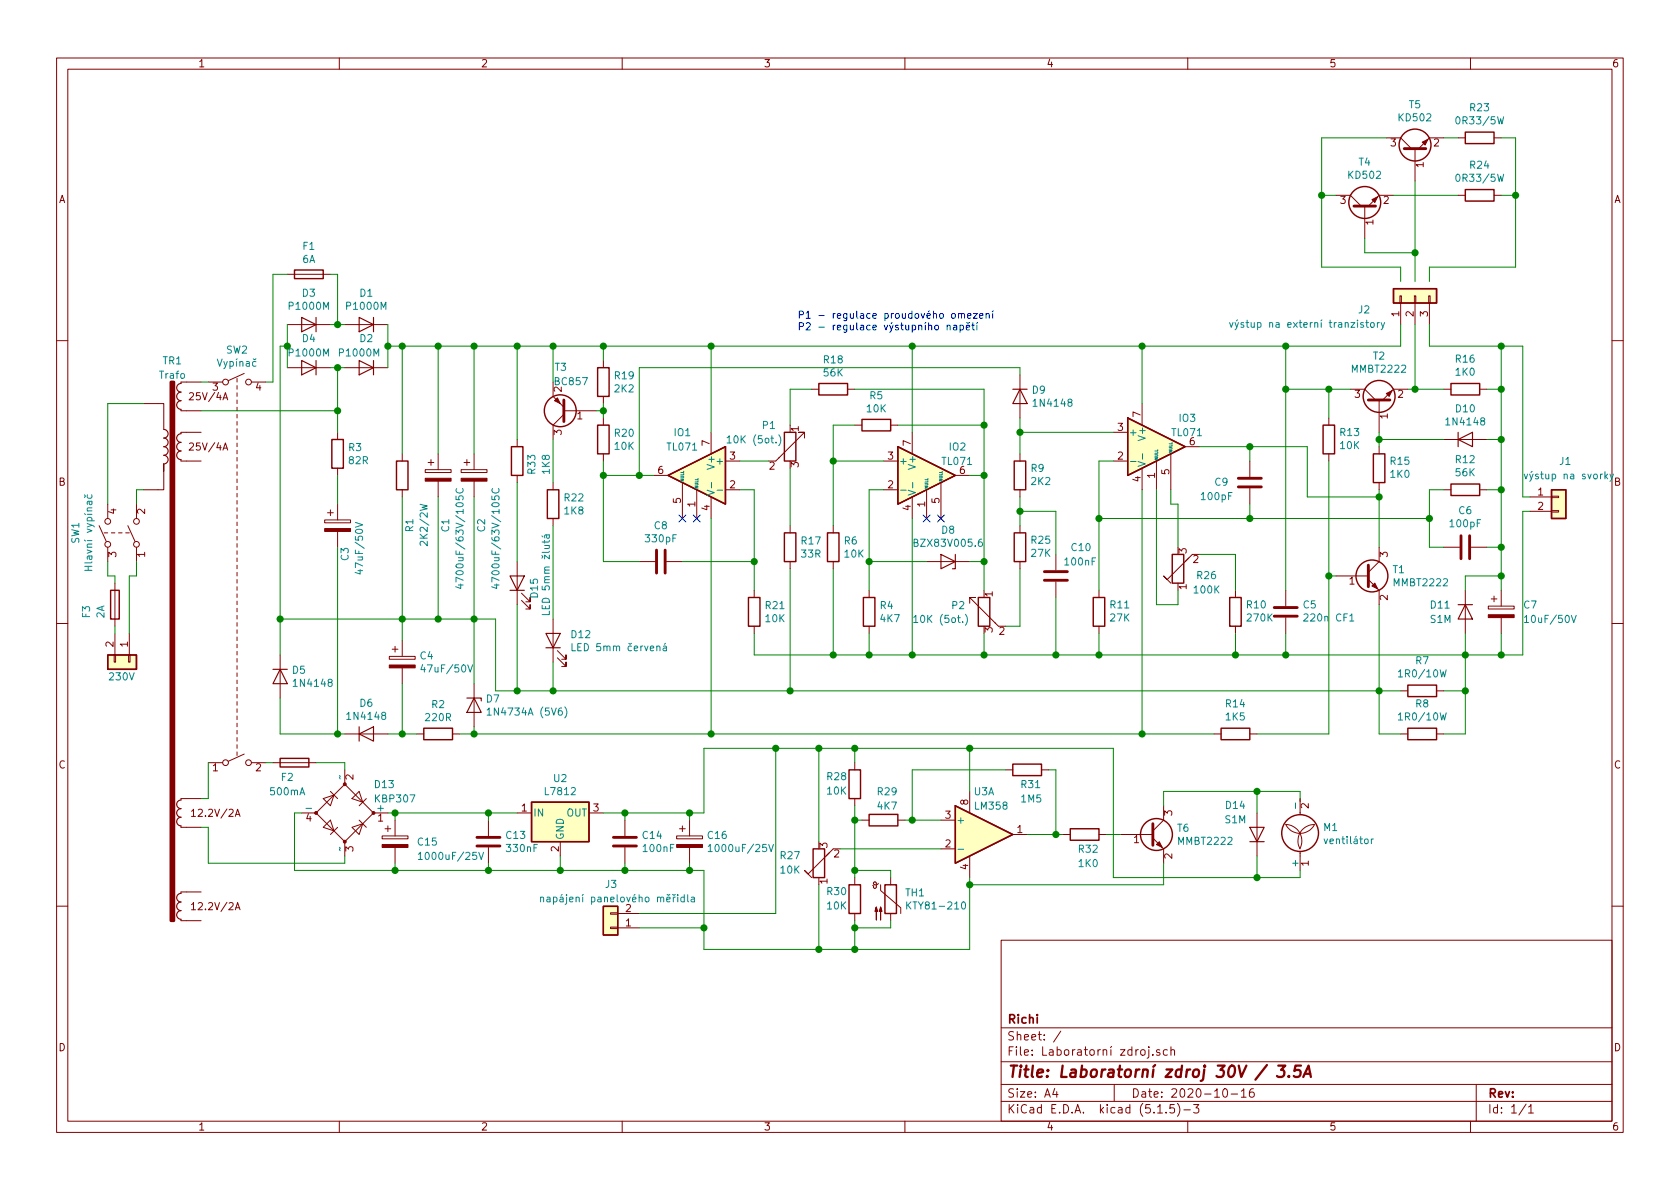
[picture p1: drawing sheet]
<svg xmlns="http://www.w3.org/2000/svg" width="297mm" height="210mm" viewBox="0 0 297 210" stroke-linecap="round" stroke-linejoin="round" font-family="sans-serif">
<g fill="none" stroke="#840000" stroke-width=".18">
<path d="M10 10.3h277v189.9h-277zM12 12.2h273v186.1h-273zM60 10.3v1.9M110 10.3v1.9M160 10.3v1.9M210 10.3v1.9M260 10.3v1.9M236.2 34.5h2.6l1.9 1.9M241.3 36.4v5.8M245.1 24.4h2.5l2 1.9M246.4 34.5h-2.6l-1.9 1.9M250.2 26.3v5.7"/>
<path d="M255.3 24.4h-2.6l-1.9 1.9M257.8 24.4h1.3M257.8 34.5h1.3M264.2 24.4h1.2M264.2 34.5h1.2M50.8 48.5h7.6M50.8 57.4h7.6M61 57.4h7.6M247.5 52.3h.3v1.3h-.3zM247.6 53.6v3.8M250.1 52.3h.2v1.3h-.2zM250.2 53.6v3.8"/>
<path d="M252.6 52.3h.3v1.3h-.3zM252.7 53.6v3.8M10 60.2h2M25.4 71.4h3.6v4.5M32 72.6h3.6M32 67.6h3.6M32 76.4h3.6M36.8 67.6h2.6M41.9 66.9v.7M41.9 68.2v.6M41.9 69.5v.6M41.9 70.7v.7"/>
<path d="M41.9 72v.6M41.9 73.3v.6M41.9 74.5v.7M41.9 75.8v.6M41.9 77.1v.6M41.9 78.4v.6M41.9 79.6v.7M43.2 66l-2.8 1.3M44.4 67.6h2.6M50.8 65h7.6M59.7 76.4v1.3M61 65h7.6"/>
<path d="M91.4 77.7v1.3M97.8 67.6v2.5l1.9 1.9M99.7 73.3l-1.9 1.9v2.5M99.7 72.6h5.7M106.7 63.7v1.3M106.7 70.1v1.3M106.7 73.9v1.3M125.7 76.4v3.9M142.2 77.5v-1.1h-1h1l-4.5 4.6M143.5 68.8h1.3M149.9 68.8h1.2M151.1 75.2h1.3"/>
<path d="M157.5 75.2h1.2M161.3 76.4v3.9M180.3 66.3v7.6M196.8 76.4h2.6M201.9 71.4v3.8M209.5 79h2.6M234.9 73.9v1.3M238.8 68.8h2.5l1.9 1.9M243.8 70.7v5.7M243.8 79v1.3M248.9 68.8h-2.5l-1.9 1.9M255.3 77.7h7.6"/>
<path d="M255.3 68.8h1.2M261.6 68.8h1.3M285 60.2h2M17.5 93l1.3 2.8M18.4 94.2h.6M19 89.1v2.6M19 96.8v2.5M19.7 94.2h.6M21 94.2h.6M22.2 94.2h.7M22.6 93l1.3 2.8M24.1 89.1v2.6"/>
<path d="M24.1 96.8v2.5M29 83.3v-1.3v4.6h-3.6M32 81.5h3.6M41.9 80.9v.6M41.9 82.2v.6M41.9 83.4v.7M41.9 84.7v.6M41.9 86v.6M41.9 87.2v.7M41.9 88.5v.6M41.9 89.8v.6M41.9 91.1v.6"/>
<path d="M41.9 92.3v.7M41.9 93.6v.6M41.9 94.9v.6M41.9 96.1v.7M41.9 97.4v.6M41.9 98.7v.6M41.9 99.9v.7M57.4 91.9h4.6v.6h-4.6zM57.9 90.7h1M58.4 90.2v1M59.7 82.8v1.3M59.7 89.1v2.8"/>
<path d="M59.7 94v2.8M71.1 80.3v1.2M71.1 86.6v1.3M75.2 83.1h4.6v.5h-4.6zM75.7 81.8h1M76.2 81.3v1M77.5 80.3v2.8M77.5 85.1v2.8M81.5 83.1h4.6v.5h-4.6zM82 81.8h1.1M82.5 81.3v1M83.8 80.3v2.8"/>
<path d="M83.8 85.1v2.8M91.4 84.1v1.2M91.4 99.3v7.6M97.8 85.3v1.3M97.8 91.7v1.3M106.7 80.3v1.2M113 99.3h2.8M115.6 84.1h2.5M117.9 99.3h2.7M120.6 85.3v6.4M123.2 86.6v5.1M125.7 87.9v3.8"/>
<path d="M128.3 86.6h2.5M128.3 81.5h2.5M137.8 80.9l-.6 .6M139.7 93v1.2M139.7 99.3v1.3M147.3 93v1.2M147.3 99.3v1.3M156.2 86.6h2.5M156.2 81.5h2.5M161.3 87.9v3.8M163.8 99.3h7.6M163.8 86.6v5.1"/>
<path d="M166.4 85.3v6.4M168.9 84.1h2.5M180.3 80.3v1.2M180.3 86.6v1.3M180.3 93v1.2M180.3 99.3v1.3M186.7 98v2.8M196.8 81.5h2.6M201.9 82.8v3.8M204.5 81.5v5.1M207 80.3v6.3M210.2 98.7l-3.8 3.8-.7-.7 1.3 1.3"/>
<path d="M210.8 98l-1.3 1.3M221 81.5v2.8M221 86.4v2.7M234.9 80.3v1.2M243.8 96.8v2.5l-1.9 1.9M243.8 85.3v1.3M255.3 86.6h1.2M255.3 96.8h2.8M260.1 96.8h2.8M261.6 86.6h1.3M270.5 87.9h3.8M270.5 90.4h3.8"/>
<path d="M274.3 90.3h1.3v.2h-1.3zM274.3 87.8h1.3v.2h-1.3zM10 110.3h2M20.2 115.8h.2v1.3h-.2zM20.3 103.1v7.6M20.3 112v3.8M22.7 115.8h.3v1.3h-.3zM22.9 112v3.8M41.9 101.2v.6M41.9 102.5v.6M41.9 103.8v.6M41.9 105v.7"/>
<path d="M41.9 106.3v.6M41.9 107.6v.6M41.9 108.8v.7M41.9 110.1v.6M41.9 111.4v.6M41.9 112.6v.7M41.9 113.9v.6M41.9 115.2v.6M41.9 116.5v.6M41.9 117.7v.7M41.9 119v.6M49.5 115.8v7.6"/>
<path d="M68.8 116.1h4.6v.5h-4.6zM69.3 114.8h1.1M69.8 114.3v1M71.1 113.3v2.8M71.1 118.1v2.8M92.2 106.2l1.5 1.5v-.8v.8h-.7M92.2 104.9l1.5 1.5v-.7v.7h-.7M97.8 109.5v7.6M98.6 116.3l1.5 1.6v-.8v.8h-.8M98.6 115.1l1.5 1.5v-.8v.8h-.8M133.3 104.4v1.3M133.3 110.7v1.3"/>
<path d="M153.7 104.4v1.3M153.7 110.7v1.3M171.4 106.7v-1h1.1h-1.1l4.6 4.5M175.9 110.1l.6 .6M186.7 102.9v2.8M194.3 104.4v1.3M194.3 110.7v1.3M218.4 104.4v1.3M218.4 110.7v1.3M227.3 104.4v2.8M227.3 109.2v2.8M236.2 101.8h5.7"/>
<path d="M241.9 102.5l1.9 1.9v2.5M259.1 104.4v7.6M263.1 107.2h4.6v.5h-4.6zM263.7 105.9h1M264.2 105.4v1M265.4 104.4v2.8M265.4 109.2v2.8M285 110.3h2M36.8 134.9h2.6M41.9 120.3v.6M41.9 121.5v.7M41.9 122.8v.6"/>
<path d="M41.9 124.1v.6M41.9 125.3v.7M41.9 126.6v.6M41.9 127.9v.6M41.9 129.2v.6M41.9 130.4v.7M41.9 131.7v.6M41.9 133v.6M43.2 133.3l-2.8 1.3M44.4 134.9h2.6M48.3 134.9h7.6M58.4 139.9l1.3 1.3"/>
<path d="M61 129.8h7.6M61 136.1v2.6M73.7 129.8h1.2M80 129.8h1.3M83.8 120.9v7.6M151.1 134.9v1.2M171.4 139.9v3.9M177.8 136.1h1.3M184.1 136.1h1.3M214.6 129.8h1.3M221 129.8h1.2M247.6 129.8h1.3"/>
<path d="M247.6 122.2h1.3M254 129.8h1.3M254 122.2h1.3M32 157.7h3.6M32 141.2h3.6M32 146.3h3.6M33.9 160l.3-.4v1.3M33.9 143.5l.3-.4v1.3M33.9 144.4h.7M41.6 144.4l.4-1.3 .4 1.3M41.7 144h.6M53.3 143.8h2.6"/>
<path d="M55.9 143.8l5.1-5.1 5 5.1-5 5zM57.1 141.2l2-.6-.7 1.9zM57.1 146.3l1.3-1.3 .7 1.9zM59.7 146.3l-1.3 1.3M61 148.8v2.6M62.2 141.2l1.3-1.3 .6 2zM62.2 146.3l1.9-.6-.6 1.9zM63.5 145l1.3 1.3M64.8 141.2l-1.3 1.3M66 143.8h2.6M67.6 147.8h4.5v.5h-4.5zM68.1 146.6h1"/>
<path d="M68.6 146v1.1M69.8 145v2.8M69.8 149.9v2.7M86.4 145v2.8M86.4 149.9v2.7M91.4 143.8h2.6M99.1 148.8v2.6M104.1 143.8h2.6M110.5 145v2.8M110.5 149.9v2.7M119.6 147.8h4.6v.5h-4.6zM120.1 146.6h1.1"/>
<path d="M120.6 146v1.1M121.9 145v2.8M121.9 149.9v2.7M146.7 150.7l-3.8 3.9-.7-.7 1.3 1.3M147.3 150.1l-1.3 1.3M151.1 141.2v1.3M151.1 155.2v1.3M152.4 145h1.3M155.3 156.2l-.2 .2-.4 .1-.2-.2v-.2l.3-.1 .1 .1v.8l-.1 .2-.3-.1v-.3l-.2-.1M155.7 156.5v1l3.6 3v1M157.5 155.2v1.3M158.7 145h1.3"/>
<path d="M166.4 145h2.5M166.4 150.1h2.5M171.4 151.4v3.8M179.1 147.6h2.5M188 147.6h1.2M194.3 147.6h1.3M198.1 147.6h5.7M203.8 148.2l1.9 1.9v2.5M205.7 142.5v2.5l-1.9 1.9M222.2 143.8v7.6M229.9 141.2v2.9M229.9 150.6v3.3"/>
<path d="M232.4 145.8a2.87 2.87 0 0 0-2.5 4.3M232.4 145.8a2.83 2.83 0 0 1-2.5 1.6 2.83 2.83 0 0 1-2.6-1.6 2.9 2.9 0 0 1 2.5 4.3M10 160.2h2M32 162.8h3.6M33.9 160.9h.7M41.6 160.9l.4-1.3 .4 1.3M41.7 160.5h.6M107.9 161.4h1.3v.3h-1.3zM107.9 164h1.3v.2h-1.3zM109.2 164.1h3.8M109.2 161.5h3.8M151.1 161.5v1.3"/>
<path d="M157.5 161.5v1.3M177 166.3h108v32h-108zM285 160.2h2M60 198.3v1.9M110 198.3v1.9M160 198.3v1.9M177 194.8h108M177 191.8h108M177 187.8h108M177 181.8h108M186.5 192.5l-.4 1h1M186.8 193v1"/>
<path d="M187.6 182.3l-1.3 2M197 191.8v3M203.1 185.6v1.3l-.3 .2M203.1 185.1v.2M203.8 186.5v.1M204.7 196.8h.8M205.1 185.7l-.4-.1-.2 .2v.2l.6 .2v.3h-.6M206.2 196.7v.1M206.4 185.7l-.4-.1-.3 .3 .1 .6h.6M207 185.7l.3-.1 .3 .1 .1 .9M207 185.1v1.5M207.6 195.3h-.7l-.1 .7 .2-.1 .5 .1 .2 .2-.1 .5-.2 .1-.6-.1"/>
<path d="M208.2 195.1a1.71 1.71 0 0 1 0 2.3M209.3 196.3h1.2M210 198.3v1.9M211 195.3h1l-.5 .6 .4 .1v.7l-.2 .1-.7-.1M216.3 192.7l.4-.2a.94 .94 0 0 1 0 1.5 .79 .79 0 0 1-.4-1.3zM217.7 193.5h1.1M219.5 193l.4-.5v1.5M219.5 194h.8M221.6 192.5a.59 .59 0 0 0-.7 .7l.1 .7 .2 .1 .5-.1 .1-.5-.2-.2-.4-.1-.3 .3M260 198.3v1.9M261 191.8v6.5M269.8 195.2l-1.2 2"/>
<path d="M270.3 195.8l.4-.5v1.5M270.3 196.8h.8"/>
<circle cx="39.9" cy="67.6" r=".51"/>
<circle cx="43.9" cy="67.6" r=".51"/>
<circle cx="19" cy="96.3" r=".51"/>
<circle cx="19" cy="92.2" r=".51"/>
<circle cx="24.1" cy="92.2" r=".51"/>
<circle cx="24.1" cy="96.3" r=".51"/>
<circle cx="39.9" cy="134.9" r=".51"/>
<circle cx="43.9" cy="134.9" r=".51"/>
</g>
<path d="M224 188.3l-2 2.6M226 188.4h1.3l-.8 .8a.48 .48 0 0 1 .6 .4v.5l-.3 .2-.8 .1-.2-.1M227.9 190.3v.1l-.1-.1h.1v.1M230 188.4h-.9l-.2 1 .3-.2 .6 .1 .2 .3-.2 .7-.3 .1h-.5l-.2-.1M230.4 190.4l1-2 .4 2M230.7 189.9h.9" fill="none" stroke="#840000" stroke-width=".41"/>
<g fill="none" stroke="#840000" stroke-width=".25">
<path d="M259.1 23.4h5.1v2h-5.1zM259.1 33.5h5.1v2.1h-5.1zM52.1 47.7h5v1.6h-5zM246.4 51h7.6v2.6h-7.6zM58.7 77.7h2v5.1h-2zM90.4 79h2.1v5.1h-2.1zM105.7 75.2h2v5.1h-2zM105.7 65h2v5.1h-2zM138.7 76.4h2v5.1h-2zM144.8 67.8h5.1v2h-5.1zM152.4 74.2h5.1v2h-5.1zM158.7 79l10.2 5.1-10.2 5z"/>
<path d="M199.4 73.9l10.1 5.1-10.1 5.1zM233.9 75.2h2.1v5.1h-2.1zM256.5 67.8h5.1v2h-5.1zM70.1 81.5h2v5.1h-2zM96.8 86.6h2v5.1h-2zM118.1 84.1l10.2-5.1v10.1zM138.7 94.2h2v5.1h-2zM146.3 94.2h2v5.1h-2zM179.3 81.5h2.1v5.1h-2.1zM179.3 94.2h2.1v5.1h-2.1zM207.3 98h2v5.1h-2zM242.8 80.3h2.1v5h-2.1z"/>
<path d="M256.5 85.6h5.1v2h-5.1zM274.3 86.6h2.6v5.1h-2.6zM19 115.8h5.1v2.6h-5.1zM19.6 104.4h1.5v5.1h-1.5zM132.3 105.7h2.1v5h-2.1zM152.7 105.7h2v5h-2zM173 105.7h2v5h-2zM193.3 105.7h2v5h-2zM217.4 105.7h2.1v5h-2.1zM49.5 134.1h5.1v1.5h-5.1zM74.9 128.8h5.1v2h-5.1zM150.1 136.1h2v5.1h-2z"/>
<path d="M179.1 135.1h5v2.1h-5zM215.9 128.8h5.1v2h-5.1zM248.9 128.8h5.1v2h-5.1zM248.9 121.2h5.1v2h-5.1zM94 141.9h10.1v6.9h-10.1zM143.8 150.1h2v5.1h-2zM150.1 156.5h2v5h-2zM153.7 144h5v2h-5zM156.5 156.5h2v5h-2zM168.9 142.5l10.2 5.1-10.2 5zM189.2 146.6h5.1v2h-5.1zM106.7 160.3h2.5v5h-2.5z"/>
<circle cx="241.3" cy="35.8" r="2.82"/>
<circle cx="250.2" cy="25.6" r="2.82"/>
<circle cx="99.1" cy="72.6" r="2.82"/>
<circle cx="243.8" cy="70.1" r="2.82"/>
<circle cx="242.6" cy="101.8" r="2.82"/>
<circle cx="204.5" cy="147.6" r="2.82"/>
<circle cx="229.9" cy="147.3" r="3.3"/>
</g>
<g fill="none" stroke="#840000" stroke-width=".2">
<path d="M53.3 56.1l2.6 1.3-2.6 1.3zM55.9 56.1v2.6M63.5 56.1l2.5 1.3-2.5 1.3zM66 56.1v2.6M29 75.9a.76 .76 0 0 1 .7 .8 .76 .76 0 0 1-.7 .8 .76 .76 0 0 1 .7 .7 .76 .76 0 0 1-.7 .8 .76 .76 0 0 1 .7 .8 .76 .76 0 0 1-.7 .7 .76 .76 0 0 1 .7 .8 .76 .76 0 0 1-.7 .7M32 67.8a.76 .76 0 0 0-.8 .8 .76 .76 0 0 0 .8 .7 .76 .76 0 0 0-.8 .8 .76 .76 0 0 0 .8 .8 .76 .76 0 0 0-.8 .7 .76 .76 0 0 0 .8 .8M32 76.7a.76 .76 0 0 0-.8 .8 .76 .76 0 0 0 .8 .7 .76 .76 0 0 0-.8 .8 .76 .76 0 0 0 .8 .8 .76 .76 0 0 0-.8 .7 .76 .76 0 0 0 .8 .8M53.3 63.7l2.6 1.3-2.6 1.3zM55.9 63.7v2.6M63.5 63.7l2.5 1.3-2.5 1.3zM66 63.7v2.6M179.1 68.8h2.5"/>
<path d="M180.3 68.8l1.3 2.6h-2.5zM257.8 77.7l2.5-1.3v2.6zM257.8 76.4v2.6M166.4 98l2.5 1.3-2.5 1.3zM168.9 98v2.6h-.5M48.3 118.4h2.5M49.5 118.4l1.3 2.5h-2.5zM90.2 101.8h2.5l-1.3 2.6zM90.2 104.4h2.5M96.5 112h2.6l-1.3 2.5zM96.5 114.5h2.6M257.8 106.9h2.5"/>
<path d="M259.1 106.9l1.2 2.6h-2.5zM63.5 129.8l2.5-1.3v2.6zM63.5 128.5v2.6M82.5 123.4h2.6v.5M83.8 123.4l1.3 2.6h-2.6zM32 158a.76 .76 0 0 0-.8 .7 .76 .76 0 0 0 .8 .8 .76 .76 0 0 0-.8 .8 .76 .76 0 0 0 .8 .7 .76 .76 0 0 0-.8 .8 .76 .76 0 0 0 .8 .8M32 141.5a.76 .76 0 0 0-.8 .7 .76 .76 0 0 0 .8 .8 .76 .76 0 0 0-.8 .8 .76 .76 0 0 0 .8 .7 .76 .76 0 0 0-.8 .8 .76 .76 0 0 0 .8 .7M221 146.3h2.5l-1.3 2.5zM221 148.8h2.5"/>
</g>
<g fill="none" stroke="#840000" stroke-width=".51">
<path d="M239.4 36.4h3.8M248.3 26.3h3.8M99.7 70.7v3.8M241.9 70.7h3.8M116.1 97.3v4M117.6 97.3v4M218.9 84.6h4.1M218.9 86.1h4.1M241.9 99.9v3.9M258.3 94.7v4.1M259.8 94.7v4.1M184.7 102.6h4"/>
<path d="M184.7 101.1h4M225.3 107.4h4.1M225.3 109h4.1M84.3 149.6h4.1M84.3 148.1h4.1M108.5 149.6h4M108.5 148.1h4M203.8 145.7v3.8"/>
</g>
<g fill="#840000" stroke="#840000" stroke-width=".18">
<path d="M119.6 149.3h4.6v.6h-4.6z"/>
<path d="M154.9 160.4l.3 .8h-.5l.2-.8v2.3z"/>
<path d="M155.7 160.4l.3 .8h-.6l.3-.8v2.3z"/>
<path d="M98 70.9l.6-.5 .5 1z"/>
<path d="M263.1 108.7h4.6v.5h-4.6z"/>
<path d="M243.1 103.1l.5 1-1-.5z"/>
<path d="M242.6 35.3l1-.5-.5 1z"/>
<path d="M251.5 25.1l1-.5-.5 1z"/>
<path d="M67.6 149.3h4.5v.6h-4.5z"/>
<path d="M81.5 84.6h4.6v.5h-4.6z"/>
<path d="M32 162.6v.2z"/>
<path d="M32 157.7v.3z"/>
<path d="M32 146v.3z"/>
<path d="M32 141.2v.3z"/>
<path d="M32 72.4v.2z"/>
<path d="M32 67.6v.2z"/>
<path d="M32 81.3v.2z"/>
<path d="M32 76.4v.3z"/>
<path d="M68.8 117.6h4.6v.5h-4.6z"/>
<path d="M75.2 84.6h4.6v.5h-4.6z"/>
<path d="M245.1 69.6l1-.5-.5 1z"/>
<path d="M205 148.8l.5 1.1-1-.6z"/>
<path d="M57.4 93.5h4.6v.5h-4.6z"/>
<circle cx="55.9" cy="143.8" r=".25"/>
<circle cx="61" cy="148.8" r=".25"/>
<circle cx="61" cy="138.7" r=".25"/>
<circle cx="66" cy="143.8" r=".25"/>
</g>
<g fill="none" stroke="#008484" stroke-width=".18">
<path d="M217.4 57l.3 .9 .3-.9M218.4 57l.3 .9M219 57l-.5 1.2-.1 .1M241.5 57h.5M241.7 56.6v1.1l.3 .2M242.4 57.1l.3-.1 .2 .2v.6l-.3 .1-.3-.2zM243.5 57v.9M243.9 57l-.4 .3M244.2 57l.3 .9M244.8 57l-.4 1.2-.2 .1M38.4 63.5l.4 1.3 .5-1.3M44.8 63.4l.2 .2 .3-.2"/>
<path d="M45.3 64l-.4-.1-.2 .3 .1 .5h.5M128.5 77.4l.4-.3v1.2M128.5 78.3h.8M137.7 76.9a1.47 1.47 0 0 1 0 1.9M14.9 87.5l.2 .3-.2 .2M15.5 87.5l-.1 .4 .2 .2 .6-.1v-.5M62.8 92.4l1.3 .4-1.3 .4M74.3 89.2l1.2 .3-.9 .2 .9 .3-1.2 .3M80.7 86.4a.6 .6 0 0 0 .5 .8 .6 .6 0 0 0 .7-.6l-.1-.2M87.1 86.4a.6 .6 0 0 0 .4 .8 .6 .6 0 0 0 .7-.6l-.1-.2M95.8 94.8l.2 .1M96.3 95.5v.5"/>
<path d="M96.6 94.6v.4l.2 .2 .3-.1v-.5M97.1 95.5l-.1 .4h-1.1M97.1 94.6l-.8 .1v.4M125 86.7l1.3 .4-1.3 .4M125.8 85.3v1M126.8 86.7h1M159.2 86.7h1M160.6 86.7l1.2 .4-1.2 .4M161.4 85.3v1M173.6 95.3h-.2a.79 .79 0 0 0-.2 1.3h.4l.1-.5-.2-.3h-.3l-.2 .3M199.9 81.6h1M201.2 81.6l1.3 .4-1.3 .5"/>
<path d="M202 80.2v1M269.5 83.8l.3 .9 .3-.9M283.9 84.2l.4 .5M284.3 83.8l-.5 .5M284.7 83.8l.3 .9M285.3 83.8l-.4 1.2-.2 .1M15 100.9h1.3M15.6 100.1v.8M63.7 100.7v.8l-.9-.3M74.7 117.5l-.3 .9h.8M81.1 103.4h.8M81.5 103.3v.8l-.9-.3"/>
<path d="M82.7 117.6l.4 1.2 .5-1.2M87.4 103.4h.8M87.8 103.3v.8l-.9-.3M97.1 108.1v.6h-1.2M101.1 113.8v1.3h.7M116.1 114.4l.2-.2 .3 .1 .1 .8M117.3 114.3h.5v.8M117.7 113.8l-.2 .1M117.8 114.5l-.4 .1-.2 .2 .2 .3 .4-.1M161.5 109.2l.4-.4v1.3M161.5 110.1h.8M170.7 108.6a1.47 1.47 0 0 1 0 2"/>
<path d="M238.7 109.8h.7M247.2 118.8l.4-.4v1.3M247.2 119.7h.8M269.5 109.2l.4-.4v1.3M269.5 110.1h.8M277.8 108.8l.5 1.3 .4-1.3M60 137.1l.1 .6M86.1 125.5l.4-.3v1.3M86.1 126.5h.8M99.8 125a1.4 1.4 0 0 1 0 1.9M247.2 126.4l.4-.3v1.2M247.2 127.3h.8"/>
<path d="M60 149.8l.1 .6M74 151.1l.3-.4v1.3M74 152h.7M84.7 150.7l.4 1.3 .4-1.3M95.6 158.8l.2-.2 .3 .1v.8M95.6 158.6v.9M96.7 158.7h.5l.1 .8M97.3 158.9l-.4 .1-.2 .2v.2h.6M119.8 158.2v.1M119.8 158.6v.9M121 158.7l-.4-.1-.2 .3 .1 .5h.5M121 158.2v1.3"/>
<path d="M121.6 158.2v1.1l.2 .2M122.3 158.7h.4l.1 .8M122.8 158.9l-.4 .1-.2 .2 .1 .2h.5M125.2 149.7l.4-.4v1.3M125.2 150.6h.7M135.9 149.3l.4 1.3 .5-1.3M160.3 159.5v1.3M161.1 159.5l-.8 .7M169.4 150.2h1M170.1 159.6l.2-.1a.69 .69 0 0 1 .4 .6 .69 .69 0 0 1-.4 .7l-.2-.3-.1-.2zM170.7 150.2l1.3 .4-1.3 .4M171.5 148.8v1"/>
<path d="M242.5 148.4v.8M242.8 148.4l-.3 .2"/>
</g>
<g fill="#ffffc2" stroke="#ffffc2" stroke-width=".18">
<path d="M158.7 79l10.2 5.1-10.2 5z"/>
<path d="M118.1 84.1l10.2-5.1v10.1z"/>
<path d="M199.4 73.9l10.1 5.1-10.1 5.1z"/>
<path d="M274.3 86.6h2.6v5.1h-2.6z"/>
<path d="M246.4 51h7.6v2.6h-7.6z"/>
<path d="M94 141.9h10.1v6.9h-10.1z"/>
<path d="M106.7 160.3h2.5v5h-2.5z"/>
<path d="M19 115.8h5.1v2.6h-5.1z"/>
<path d="M168.9 142.5l10.2 5.1-10.2 5z"/>
</g>
<path d="M30.2 67.6h.5v95.2h-.5z" fill="#840000" stroke="#840000" stroke-width=".51"/>
<g fill="none" stroke="#008400" stroke-width=".18">
<path d="M233.7 34.5h2.5M245.1 24.4h-11.4v22.8h13.9v2.6M246.4 34.5h11.4M250.2 32v17.8M255.3 24.4h2.5M265.4 24.4h2.6v22.8h-15.3v2.6M265.4 34.5h2.6M50.8 57.4v7.6M50.8 48.5h-2.5v19.1h-1.3M58.4 57.4h2.6M58.4 48.5h1.3v8.9M68.6 57.4v7.6"/>
<path d="M241.3 42.2v2.5h8.9M247.6 57.4v3.8h-179M250.2 57.4v11.4M252.7 57.4v3.8h16.5v26.7h1.3M25.4 71.4h-6.4v17.7M35.6 72.6h24.1M35.6 67.6h1.2M50.8 61.2h-1.3v54.6M58.4 65h2.6M59.7 65v11.4M71.1 61.2v19.1M77.5 61.2v19.1"/>
<path d="M83.8 61.2v19.1M91.4 61.2v16.5M97.8 61.2v6.4M97.8 77.7v7.6M105.4 72.6h1.3M106.7 61.2v2.5M106.7 71.4v2.5M125.7 61.2v15.2M143.5 68.8h-3.8v6.4M151.1 68.8h22.9v35.6M151.1 75.2h-3.8v17.8M158.7 75.2h15.3"/>
<path d="M161.3 61.2v15.2M180.3 76.4h16.5M180.3 66.3v-1.3h-67.3v19.1M180.3 73.9v6.4M201.9 61.2v10.2M212.1 79h19v8.9h12.7M221 79v2.5M227.3 61.2v43.2M227.3 68.8h11.5M234.9 68.8v5.1M243.8 76.4v2.6M243.8 77.7h11.5"/>
<path d="M248.9 68.8h6.4M262.9 68.8h2.5M262.9 77.7h2.5M265.4 61.2v43.2M19 99.3v2.5h1.3v1.3M24.1 99.3v2.5h-1.2v10.2M25.4 86.6h-1.3v2.5M59.7 84.1v5M59.7 96.8v33M71.1 87.9v25.4M77.5 87.9v21.6M83.8 87.9v33"/>
<path d="M91.4 85.3v14M97.8 93v16.5M106.7 81.5v17.8h6.3M106.7 84.1h8.9M120.6 99.3h12.7M125.7 91.7v38.1M130.8 81.5h5.1M130.8 86.6h2.5v17.8M139.7 82.8v10.2M147.3 81.5h8.9M153.7 99.3h10.1M156.2 86.6h-2.5v17.8"/>
<path d="M161.3 91.7v24.1M171.4 99.3h2.6M171.4 84.1h2.6M180.3 87.9v5.1M180.3 90.4h6.4v7.6M194.3 91.7h58.4M196.8 81.5h-2.5v22.9M201.9 86.6v43.2M204.5 86.6v20.3h3.8v-2.5M207 86.6v2.5h1.3v7.7M212.1 98h6.3v6.4M221 89.1v2.6"/>
<path d="M234.9 81.5v48.3h-12.7M243.8 86.6v10.2M255.3 86.6h-2.6v10.2h2.6M262.9 96.8h2.5M262.9 86.6h2.5M270.5 90.4h-1.3v25.4h-135.9v-3.8M20.3 110.7v1.3M49.5 109.5h38.1v12.7h160M91.4 106.9v15.3M97.8 117.1v5.1M139.7 100.6v21.6M147.3 100.6v15.2"/>
<path d="M153.7 112v3.8M174 112v3.8M180.3 100.6v10.1h-2.5M186.7 105.7v10.1M194.3 112v3.8M218.4 112v3.8M227.3 112v3.8M234.9 101.8h1.3M243.8 106.9v22.9h3.8M259.1 112v17.8h-3.8M265.4 101.8h-6.3v2.6M265.4 112v3.8"/>
<path d="M36.8 134.9v6.3h-1.2M47 134.9h1.3M49.5 123.4v6.4h11.5M55.9 134.9h5.1v1.2M68.6 129.8h5.1M71.1 120.9v8.9M81.3 129.8h133.3M83.8 128.5v1.3M137.2 132.3v29.2h-24.2M144.8 132.3v16.5M151.1 132.3v2.6M171.4 132.3v7.6"/>
<path d="M177.8 136.1h-16.5v8.9M185.4 136.1h1.3v11.5M222.2 139.9v3.9M255.3 122.2h3.8M35.6 146.3h1.2v6.3h24.2v-1.2M53.3 143.8h-1.2v10.1h72.4v14h46.9v-12.7M68.6 143.8h22.8M69.8 143.8v1.2M69.8 152.6v1.3M86.4 143.8v1.2M86.4 152.6v1.3M99.1 151.4v2.5"/>
<path d="M106.7 143.8h17.8v-11.5h72.3v22.9h33.1v-1.3M110.5 143.8v1.2M110.5 152.6v1.3M121.9 143.8v1.2M121.9 152.6v1.3M144.8 156.5v11.4M148.6 150.1h17.8M151.1 145h1.3M151.1 142.5v12.7M151.1 153.9h6.4v1.3M160 145h6.4M181.6 147.6h6.4"/>
<path d="M195.6 147.6h2.5M205.7 152.6v3.9h-34.3M222.2 151.4v3.8M229.9 141.2v-1.3h-24.2v2.6M113 164.1h11.5M151.1 162.8v5.1M157.5 162.8v1.3h-6.4"/>
</g>
<g fill="none" stroke="#0000c2" stroke-width=".18">
<path d="M165.4 57.6l.3-.1 .2 .1-.1 .7h-.3l-.2-.2zM167.5 57.6l.1-.1 .3 .1 .1 .7M167.5 57.5v.8M168.6 57.6h.5l.1 .7M169.2 57.8l-.5 .1-.1 .1v.3h.6M169.5 55.6l.1-.2 .4 .1v.8M169.5 55.4v.9M169.7 57.6l.4-.1 .3 .2-.1 .6h-.6M169.7 57.5v1.3M170 55.6l.2-.2 .3 .1v.8M170.8 57.9l.6-.1v-.2l-.4-.1-.2 .2 .1 .6h.5M170.9 57l.2 .2 .3-.2"/>
<path d="M171.1 55.8l.6-.1-.1-.2-.3-.1-.2 .2v.6h.5M171.8 57.5h.5M172 57.1v1.1l.3 .1M172.1 55.4h.7l-.7 .9h.7M172.7 57.5v.8M172.8 57l-.1 .2M173.2 55.8l.6-.1v-.2l-.4-.1-.2 .2 .1 .6h.5M174.3 55.6l.2-.2 .3 .1 .1 .8M174.3 55.4v.9M175.5 55.4v.9M175.6 55l-.2 .1"/>
</g>
<g fill="#008400" stroke="#008400" stroke-width=".25">
<circle cx="243.8" cy="122.2" r=".51"/>
<circle cx="83.8" cy="129.8" r=".51"/>
<circle cx="110.5" cy="143.8" r=".51"/>
<circle cx="265.4" cy="101.8" r=".51"/>
<circle cx="83.8" cy="61.2" r=".51"/>
<circle cx="99.1" cy="153.9" r=".51"/>
<circle cx="83.8" cy="109.5" r=".51"/>
<circle cx="259.1" cy="115.8" r=".51"/>
<circle cx="243.8" cy="87.9" r=".51"/>
<circle cx="77.5" cy="109.5" r=".51"/>
<circle cx="110.5" cy="153.9" r=".51"/>
<circle cx="137.2" cy="132.3" r=".51"/>
<circle cx="235" cy="101.8" r=".51"/>
<circle cx="259.1" cy="122.2" r=".51"/>
<circle cx="124.5" cy="164.1" r=".51"/>
<circle cx="59.7" cy="57.4" r=".51"/>
<circle cx="50.8" cy="61.2" r=".51"/>
<circle cx="221" cy="79" r=".51"/>
<circle cx="91.4" cy="61.2" r=".51"/>
<circle cx="133.4" cy="99.3" r=".51"/>
<circle cx="125.7" cy="61.2" r=".51"/>
<circle cx="201.9" cy="61.2" r=".51"/>
<circle cx="252.7" cy="91.7" r=".51"/>
<circle cx="265.4" cy="68.8" r=".51"/>
<circle cx="86.4" cy="153.9" r=".51"/>
<circle cx="69.9" cy="143.8" r=".51"/>
<circle cx="265.4" cy="77.7" r=".51"/>
<circle cx="91.4" cy="122.2" r=".51"/>
<circle cx="69.9" cy="153.9" r=".51"/>
<circle cx="243.8" cy="77.7" r=".51"/>
<circle cx="227.3" cy="61.2" r=".51"/>
<circle cx="265.4" cy="86.6" r=".51"/>
<circle cx="250.2" cy="68.8" r=".51"/>
<circle cx="147.3" cy="115.8" r=".51"/>
<circle cx="139.7" cy="122.2" r=".51"/>
<circle cx="59.7" cy="72.6" r=".51"/>
<circle cx="86.4" cy="143.8" r=".51"/>
<circle cx="113" cy="84.1" r=".51"/>
<circle cx="265.4" cy="96.8" r=".51"/>
<circle cx="71.1" cy="129.8" r=".51"/>
<circle cx="161.3" cy="61.2" r=".51"/>
<circle cx="77.5" cy="61.2" r=".51"/>
<circle cx="218.4" cy="115.8" r=".51"/>
<circle cx="153.7" cy="99.3" r=".51"/>
<circle cx="194.3" cy="91.7" r=".51"/>
<circle cx="144.8" cy="132.3" r=".51"/>
<circle cx="180.3" cy="90.4" r=".51"/>
<circle cx="171.5" cy="156.5" r=".51"/>
<circle cx="106.7" cy="72.6" r=".51"/>
<circle cx="233.7" cy="34.5" r=".51"/>
<circle cx="171.5" cy="132.3" r=".51"/>
<circle cx="97.8" cy="61.2" r=".51"/>
<circle cx="161.3" cy="115.8" r=".51"/>
<circle cx="186.7" cy="147.6" r=".51"/>
<circle cx="106.7" cy="84.1" r=".51"/>
<circle cx="151.1" cy="167.9" r=".51"/>
<circle cx="144.8" cy="167.9" r=".51"/>
<circle cx="186.7" cy="115.8" r=".51"/>
<circle cx="151.1" cy="132.3" r=".51"/>
<circle cx="174" cy="75.2" r=".51"/>
<circle cx="151.1" cy="145" r=".51"/>
<circle cx="147.3" cy="81.5" r=".51"/>
<circle cx="194.3" cy="115.8" r=".51"/>
<circle cx="71.1" cy="109.5" r=".51"/>
<circle cx="161.3" cy="145" r=".51"/>
<circle cx="268" cy="34.5" r=".51"/>
<circle cx="201.9" cy="129.8" r=".51"/>
<circle cx="153.7" cy="115.8" r=".51"/>
<circle cx="97.8" cy="122.2" r=".51"/>
<circle cx="106.7" cy="61.2" r=".51"/>
<circle cx="227.3" cy="68.8" r=".51"/>
<circle cx="68.6" cy="61.2" r=".51"/>
<circle cx="125.7" cy="129.8" r=".51"/>
<circle cx="49.5" cy="109.5" r=".51"/>
<circle cx="180.3" cy="76.4" r=".51"/>
<circle cx="265.4" cy="115.8" r=".51"/>
<circle cx="59.7" cy="129.8" r=".51"/>
<circle cx="222.3" cy="155.2" r=".51"/>
<circle cx="174" cy="115.8" r=".51"/>
<circle cx="222.3" cy="139.9" r=".51"/>
<circle cx="71.1" cy="61.2" r=".51"/>
<circle cx="59.7" cy="65" r=".51"/>
<circle cx="235" cy="68.8" r=".51"/>
<circle cx="265.4" cy="61.2" r=".51"/>
<circle cx="121.9" cy="143.8" r=".51"/>
<circle cx="174" cy="99.3" r=".51"/>
<circle cx="250.2" cy="44.7" r=".51"/>
<circle cx="151.1" cy="164.1" r=".51"/>
<circle cx="174" cy="84.1" r=".51"/>
<circle cx="227.3" cy="115.8" r=".51"/>
<circle cx="151.1" cy="153.9" r=".51"/>
<circle cx="121.9" cy="153.9" r=".51"/>
<circle cx="221" cy="91.7" r=".51"/>
</g>
<path d="M120 91.1l1.3 1.2M121.3 91.1l-1.3 1.2M122.6 91.1l1.2 1.2M123.8 91.1l-1.2 1.2M163.2 91.1l1.2 1.2M164.4 91.1l-1.2 1.2M165.8 91.1l1.2 1.2M167 91.1l-1.2 1.2" fill="none" stroke="#000084" stroke-width=".18"/>
<text font-size="2.8" fill="#840000" x="178" y="190.5">Title: Laboratorní zdroj 30V / 3.5A</text>
<g font-size="2.1" fill="#840000">
<text x="178" y="184">Sheet: /</text>
<text x="178" y="181">Richi</text>
<text x="178" y="186.7">File: Laboratorní zdroj.sch</text>
<text x="178" y="196.9">KiCad E.D.A. kicad (5.1.5)-3</text>
<text x="178" y="194.1">Size: A4</text>
<text x="200" y="194.1">Date: 2020-10-16</text>
<text x="263" y="194.1">Rev:</text>
<text x="263" y="196.9">Id: 1/1</text>
</g>
<g font-size="1.8" fill="#840000">
<text x="35" y="11.9">1</text>
<text x="85" y="11.9">2</text>
<text x="135" y="11.9">3</text>
<text x="185" y="11.9">4</text>
<text x="235" y="11.9">5</text>
<text x="285" y="11.9">6</text>
<text x="245.9" y="25.9">3</text>
<text x="251.7" y="29.6" transform="rotate(-90 251.7 29.6)">1</text>
<text x="253.5" y="25.9">2</text>
<text x="10.4" y="35.9">A</text>
<text x="285.4" y="35.9">A</text>
<text x="237" y="36.1">3</text>
<text x="242.8" y="39.8" transform="rotate(-90 242.8 39.8)">1</text>
<text x="244.6" y="36.1">2</text>
<text x="247.4" y="56" transform="rotate(-90 247.4 56)">1</text>
<text x="249.9" y="56" transform="rotate(-90 249.9 56)">2</text>
<text x="252.5" y="56" transform="rotate(-90 252.5 56)">3</text>
<text x="33.9" y="70.8">25V/4A</text>
<text x="37.6" y="69.1">3</text>
<text x="45.2" y="69.1">4</text>
<text x="99.3" y="69.3" transform="rotate(-90 99.3 69.3)">2</text>
<text x="239.5" y="70.4">3</text>
<text x="247.2" y="70.4">2</text>
<text x="99.3" y="76.9" transform="rotate(-90 99.3 76.9)">3</text>
<text x="102.1" y="74.2">1</text>
<text x="141.2" y="76.3" transform="rotate(-90 141.2 76.3)">1</text>
<text x="197.6" y="76.2">3</text>
<text x="201.7" y="73.8" transform="rotate(-90 201.7 73.8)">7</text>
<text x="245.4" y="74.1" transform="rotate(-90 245.4 74.1)">1</text>
<text x="33.9" y="79.7">25V/4A</text>
<text x="116.4" y="83.8">6</text>
<text x="125.5" y="78.8" transform="rotate(-90 125.5 78.8)">7</text>
<text x="129.1" y="81.3">3</text>
<text x="136" y="83.1">2</text>
<text x="141.2" y="82.6" transform="rotate(-90 141.2 82.6)">3</text>
<text x="157" y="81.3">3</text>
<text x="161" y="78.8" transform="rotate(-90 161 78.8)">7</text>
<text x="169.7" y="83.8">6</text>
<text x="197.6" y="81.3">2</text>
<text x="206.8" y="83.9" transform="rotate(-90 206.8 83.9)">5</text>
<text x="210.3" y="78.7">6</text>
<text x="10.4" y="85.9">B</text>
<text x="120.4" y="89" transform="rotate(-90 120.4 89)">5</text>
<text x="122.9" y="89.6" transform="rotate(-90 122.9 89.6)">1</text>
<text x="129.1" y="86.4">2</text>
<text x="157" y="86.4">2</text>
<text x="163.6" y="89.6" transform="rotate(-90 163.6 89.6)">1</text>
<text x="166.1" y="89" transform="rotate(-90 166.1 89)">5</text>
<text x="201.7" y="85.2" transform="rotate(-90 201.7 85.2)">4</text>
<text x="204.2" y="84.6" transform="rotate(-90 204.2 84.6)">1</text>
<text x="271.9" y="87.6">1</text>
<text x="285.4" y="85.9">B</text>
<text x="20.6" y="90.9" transform="rotate(-90 20.6 90.9)">4</text>
<text x="25.7" y="90.9" transform="rotate(-90 25.7 90.9)">2</text>
<text x="125.5" y="90.3" transform="rotate(-90 125.5 90.3)">4</text>
<text x="161" y="90.3" transform="rotate(-90 161 90.3)">4</text>
<text x="271.9" y="90.2">2</text>
<text x="20.6" y="98.5" transform="rotate(-90 20.6 98.5)">3</text>
<text x="25.7" y="98.5" transform="rotate(-90 25.7 98.5)">1</text>
<text x="209.8" y="97.9" transform="rotate(-90 209.8 97.9)">3</text>
<text x="211" y="99.6">2</text>
<text x="245.4" y="98.5" transform="rotate(-90 245.4 98.5)">3</text>
<text x="175.5" y="105.5" transform="rotate(-90 175.5 105.5)">1</text>
<text x="209.8" y="104.2" transform="rotate(-90 209.8 104.2)">1</text>
<text x="238.6" y="103.4">1</text>
<text x="245.4" y="106.1" transform="rotate(-90 245.4 106.1)">2</text>
<text x="175.5" y="111.9" transform="rotate(-90 175.5 111.9)">3</text>
<text x="176.7" y="112.3">2</text>
<text x="20.1" y="114.4" transform="rotate(-90 20.1 114.4)">2</text>
<text x="22.6" y="114.4" transform="rotate(-90 22.6 114.4)">1</text>
<text x="10.4" y="135.9">C</text>
<text x="37.6" y="136.4">1</text>
<text x="45.2" y="136.4">2</text>
<text x="62.5" y="137.9" transform="rotate(-90 62.5 137.9)">2</text>
<text x="285.4" y="135.9">C</text>
<text x="92.2" y="143.5">1</text>
<text x="104.9" y="143.5">3</text>
<text x="171.2" y="142.3" transform="rotate(-90 171.2 142.3)">8</text>
<text x="231.4" y="143" transform="rotate(-90 231.4 143)">2</text>
<text x="34.4" y="144.4">12.2V/2A</text>
<text x="54.1" y="145.3">4</text>
<text x="66.8" y="145.3">1</text>
<text x="146.3" y="150" transform="rotate(-90 146.3 150)">3</text>
<text x="167.2" y="149.9">2</text>
<text x="167.2" y="144.8">3</text>
<text x="179.9" y="147.3">1</text>
<text x="200.5" y="149.1">1</text>
<text x="207.3" y="144.2" transform="rotate(-90 207.3 144.2)">3</text>
<text x="62.5" y="150.6" transform="rotate(-90 62.5 150.6)">3</text>
<text x="98.8" y="150.6" transform="rotate(-90 98.8 150.6)">2</text>
<text x="147.5" y="151.6">2</text>
<text x="171.2" y="153.8" transform="rotate(-90 171.2 153.8)">4</text>
<text x="207.3" y="151.9" transform="rotate(-90 207.3 151.9)">2</text>
<text x="231.4" y="153.1" transform="rotate(-90 231.4 153.1)">1</text>
<text x="34.4" y="161">12.2V/2A</text>
<text x="110.6" y="161.3">2</text>
<text x="146.3" y="156.3" transform="rotate(-90 146.3 156.3)">1</text>
<text x="110.6" y="163.8">1</text>
<text x="10.4" y="185.9">D</text>
<text x="285.4" y="185.9">D</text>
<text x="35" y="199.9">1</text>
<text x="85" y="199.9">2</text>
<text x="135" y="199.9">3</text>
<text x="185" y="199.9">4</text>
<text x="235" y="199.9">5</text>
<text x="285" y="199.9">6</text>
</g>
<g font-size="1.8" fill="#008484">
<text x="247.4" y="21.5">KD502</text>
<text x="249.2" y="19.1">T5</text>
<text x="257.9" y="22">0R33/5W</text>
<text x="260" y="19.7">R23</text>
<text x="240.3" y="29.3">T4</text>
<text x="260" y="29.8">R24</text>
<text x="238.5" y="31.6">KD502</text>
<text x="257.9" y="32.2">0R33/5W</text>
<text x="53.5" y="46.5">6A</text>
<text x="53.6" y="44.2">F1</text>
<text x="53.5" y="52.5">D3</text>
<text x="63.7" y="52.5">D1</text>
<text x="51.3" y="54.8">P1000M</text>
<text x="61.5" y="54.8">P1000M</text>
<text x="219.1" y="58">výstup na externí tranzistory</text>
<text x="240.2" y="55.4">J2</text>
<text x="28.8" y="64.4">TR1</text>
<text x="39" y="64.8">Vypína</text>
<text x="40" y="62.5">SW2</text>
<text x="51.3" y="63">P1000M</text>
<text x="53.5" y="60.5">D4</text>
<text x="60.2" y="63">P1000M</text>
<text x="63.7" y="60.5">D2</text>
<text x="98.1" y="65.6">T3</text>
<text x="145.7" y="64.3">R18</text>
<text x="239.2" y="65.9">MMBT2222</text>
<text x="242.8" y="63.6">T2</text>
<text x="257.4" y="64.1">R16</text>
<text x="28.3" y="67">Trafo</text>
<text x="98.2" y="68.1">BC857</text>
<text x="108.7" y="67.1">R19</text>
<text x="108.7" y="69.4">2K2</text>
<text x="145.7" y="66.6">56K</text>
<text x="153.8" y="70.6">R5</text>
<text x="182.5" y="69.6">D9</text>
<text x="183" y="71.9">1N4148</text>
<text x="257.4" y="66.4">1K0</text>
<text x="108.7" y="77.2">R20</text>
<text x="119.2" y="77.1">IO1</text>
<text x="134.9" y="75.9">P1</text>
<text x="153.3" y="72.9">10K</text>
<text x="199.5" y="77.1">+</text>
<text x="202.6" y="77.5" transform="rotate(-90 202.6 77.5)">V+</text>
<text x="207.3" y="77.1">TL071</text>
<text x="208.5" y="74.6">IO3</text>
<text x="237" y="77.1">R13</text>
<text x="256" y="75.2">1N4148</text>
<text x="257.5" y="72.9">D10</text>
<text x="61.7" y="79.8">R3</text>
<text x="61.7" y="82.1">82R</text>
<text x="94.7" y="83.8" transform="rotate(-90 94.7 83.8)">R33</text>
<text x="97.2" y="83.8" transform="rotate(-90 97.2 83.8)">1K8</text>
<text x="108.7" y="79.5">10K</text>
<text x="118.1" y="79.7">TL071</text>
<text x="126.4" y="82.6" transform="rotate(-90 126.4 82.6)">V+</text>
<text x="127.1" y="82.2">+</text>
<text x="129.3" y="78.4">10K (5ot.)</text>
<text x="158.9" y="82.2">+</text>
<text x="161.9" y="82.6" transform="rotate(-90 161.9 82.6)">V+</text>
<text x="166.7" y="82.2">TL071</text>
<text x="167.9" y="79.7">IO2</text>
<text x="182.3" y="83.5">R9</text>
<text x="237" y="79.4">10K</text>
<text x="245.9" y="82.2">R15</text>
<text x="257.4" y="81.9">R12</text>
<text x="275.8" y="82.2">J1</text>
<text x="99.8" y="88.7">R22</text>
<text x="182.4" y="85.8">2K2</text>
<text x="212.5" y="88.4">100pF</text>
<text x="214.8" y="85.9">C9</text>
<text x="245.9" y="84.5">1K0</text>
<text x="257.4" y="84.2">56K</text>
<text x="270.2" y="84.8">výstup na svorky</text>
<text x="73.1" y="94" transform="rotate(-90 73.1 94)">R1</text>
<text x="79.4" y="94" transform="rotate(-90 79.4 94)">C1</text>
<text x="85.8" y="94" transform="rotate(-90 85.8 94)">C2</text>
<text x="99.8" y="91">1K8</text>
<text x="114.3" y="95.9">330pF</text>
<text x="115.7" y="93.6">C8</text>
<text x="166.5" y="94.4">D8</text>
<text x="256.5" y="93.2">100pF</text>
<text x="258" y="90.9">C6</text>
<text x="14" y="96.1" transform="rotate(-90 14 96.1)">SW1</text>
<text x="16.3" y="99.9" transform="rotate(-90 16.3 99.9)">Hlavní vypína</text>
<text x="61.6" y="99.1" transform="rotate(-90 61.6 99.1)">C3</text>
<text x="64.2" y="100.9" transform="rotate(-90 64.2 100.9)">47uF/50V</text>
<text x="75.6" y="96.1" transform="rotate(-90 75.6 96.1)">2K2/2W</text>
<text x="141.8" y="96.3">R17</text>
<text x="141.8" y="98.6">33R</text>
<text x="149.3" y="96.3">R6</text>
<text x="149.4" y="98.6">10K</text>
<text x="162.1" y="96.7">BZX83V005.6</text>
<text x="182.4" y="96.2">R25</text>
<text x="182.4" y="98.5">27K</text>
<text x="188.4" y="100">100nF</text>
<text x="189.5" y="97.5">C10</text>
<text x="246.3" y="101.4">T1</text>
<text x="82" y="102.5" transform="rotate(-90 82 102.5)">4700uF/63V/105C</text>
<text x="88.3" y="102.5" transform="rotate(-90 88.3 102.5)">4700uF/63V/105C</text>
<text x="95.1" y="105.7" transform="rotate(-90 95.1 105.7)">D15</text>
<text x="97.2" y="107.5" transform="rotate(-90 97.2 107.5)">LED 5mm lutá</text>
<text x="135.4" y="107.7">R21</text>
<text x="155.7" y="107.7">R4</text>
<text x="168.4" y="107.7">P2</text>
<text x="196.4" y="107.6">R11</text>
<text x="211.2" y="104.9">100K</text>
<text x="211.7" y="102.4">R26</text>
<text x="220.5" y="107.6">R10</text>
<text x="230.5" y="107.6">C5</text>
<text x="246.6" y="103.7">MMBT2222</text>
<text x="253" y="107.6">D11</text>
<text x="269.4" y="107.6">C7</text>
<text x="15.9" y="109.2" transform="rotate(-90 15.9 109.2)">F3</text>
<text x="18.5" y="109.3" transform="rotate(-90 18.5 109.3)">2A</text>
<text x="101.1" y="112.8">D12</text>
<text x="135.4" y="110">10K</text>
<text x="155.7" y="110">4K7</text>
<text x="162.3" y="110.2">10K (5ot.)</text>
<text x="196.4" y="109.9">27K</text>
<text x="220.6" y="109.9">270K</text>
<text x="231" y="109.9">220n CF1</text>
<text x="252.9" y="110.2">S1M</text>
<text x="270.2" y="110.2">10uF/50V</text>
<text x="51.7" y="119.1">D5</text>
<text x="74.3" y="116.6">C4</text>
<text x="75.1" y="118.9">47uF/50V</text>
<text x="102.3" y="115.2">LED 5mm ervená</text>
<text x="247.8" y="119.8">1R0/10W</text>
<text x="250.3" y="117.5">R7</text>
<text x="19.4" y="120.3">230V</text>
<text x="52.2" y="121.5">1N4148</text>
<text x="63.7" y="125">D6</text>
<text x="76.4" y="125.2">R2</text>
<text x="86" y="124.2">D7</text>
<text x="216.8" y="125.1">R14</text>
<text x="250.3" y="125.1">R8</text>
<text x="61.7" y="127.3">1N4148</text>
<text x="75.4" y="127.5">220R</text>
<text x="87.1" y="126.5">1N4734A (5V6)</text>
<text x="216.8" y="127.4">1K5</text>
<text x="247.8" y="127.4">1R0/10W</text>
<text x="146.3" y="138">R28</text>
<text x="47.9" y="140.6">500mA</text>
<text x="49.8" y="138.1">F2</text>
<text x="54.3" y="143.5">-</text>
<text x="66.3" y="139.4">D13</text>
<text x="66.5" y="141.9">KBP307</text>
<text x="66.8" y="143.5">+</text>
<text x="96.6" y="140.6">L7812</text>
<text x="97.9" y="138.3">U2</text>
<text x="146.3" y="140.5">10K</text>
<text x="155.2" y="140.6">R29</text>
<text x="155.2" y="143.2">4K7</text>
<text x="172.2" y="140.6">U3A</text>
<text x="172.5" y="143.2">LM358</text>
<text x="180.6" y="139.4">R31</text>
<text x="180.6" y="141.9">1M5</text>
<text x="216.8" y="143">D14</text>
<text x="229.6" y="142.8" transform="rotate(-90 229.6 142.8)">-</text>
<text x="73.9" y="149.5">C15</text>
<text x="89.6" y="148.4">C13</text>
<text x="94.2" y="144.4">IN</text>
<text x="99.7" y="148.6" transform="rotate(-90 99.7 148.6)">GND</text>
<text x="100.2" y="144.4">OUT</text>
<text x="113.7" y="148.4">C14</text>
<text x="125.2" y="148.4">C16</text>
<text x="169" y="145.7">+</text>
<text x="172.1" y="146.1" transform="rotate(-90 172.1 146.1)">V+</text>
<text x="208.2" y="147.1">T6</text>
<text x="208.5" y="149.4">MMBT2222</text>
<text x="216.6" y="145.6">S1M</text>
<text x="234.1" y="147">M1</text>
<text x="234.5" y="149.3">ventilátor</text>
<text x="74.8" y="152.1">1000uF/25V</text>
<text x="89.7" y="150.7">330nF</text>
<text x="113.9" y="150.7">100nF</text>
<text x="126.1" y="150.7">1000uF/25V</text>
<text x="138" y="151.9">R27</text>
<text x="138" y="154.5">10K</text>
<text x="190.8" y="150.8">R32</text>
<text x="190.8" y="153.3">1K0</text>
<text x="229.6" y="153.2" transform="rotate(-90 229.6 153.2)">+</text>
<text x="97.9" y="159.6">napájení panelového midla</text>
<text x="107.1" y="157">J3</text>
<text x="146.3" y="158.3">R30</text>
<text x="146.3" y="160.8">10K</text>
<text x="160.1" y="158.5">TH1</text>
<text x="161" y="160.8">KTY81-210</text>
</g>
<g font-size="1.8" fill="#0000c2">
<text x="141" y="56.4">P1 - regulace proudového omezení</text>
<text x="141" y="58.4">P2 - regulace výstupního naptí</text>
</g>
<g font-size=".7" fill="#008484">
<text x="204.7" y="81.4" transform="rotate(-90 204.7 81.4)">NULL</text>
<text x="207.3" y="80.1" transform="rotate(-90 207.3 80.1)">NULL</text>
<text x="120.9" y="85.2" transform="rotate(-90 120.9 85.2)">NULL</text>
<text x="123.4" y="86.5" transform="rotate(-90 123.4 86.5)">NULL</text>
<text x="164.1" y="86.5" transform="rotate(-90 164.1 86.5)">NULL</text>
<text x="166.6" y="85.2" transform="rotate(-90 166.6 85.2)">NULL</text>
</g>
</svg>
